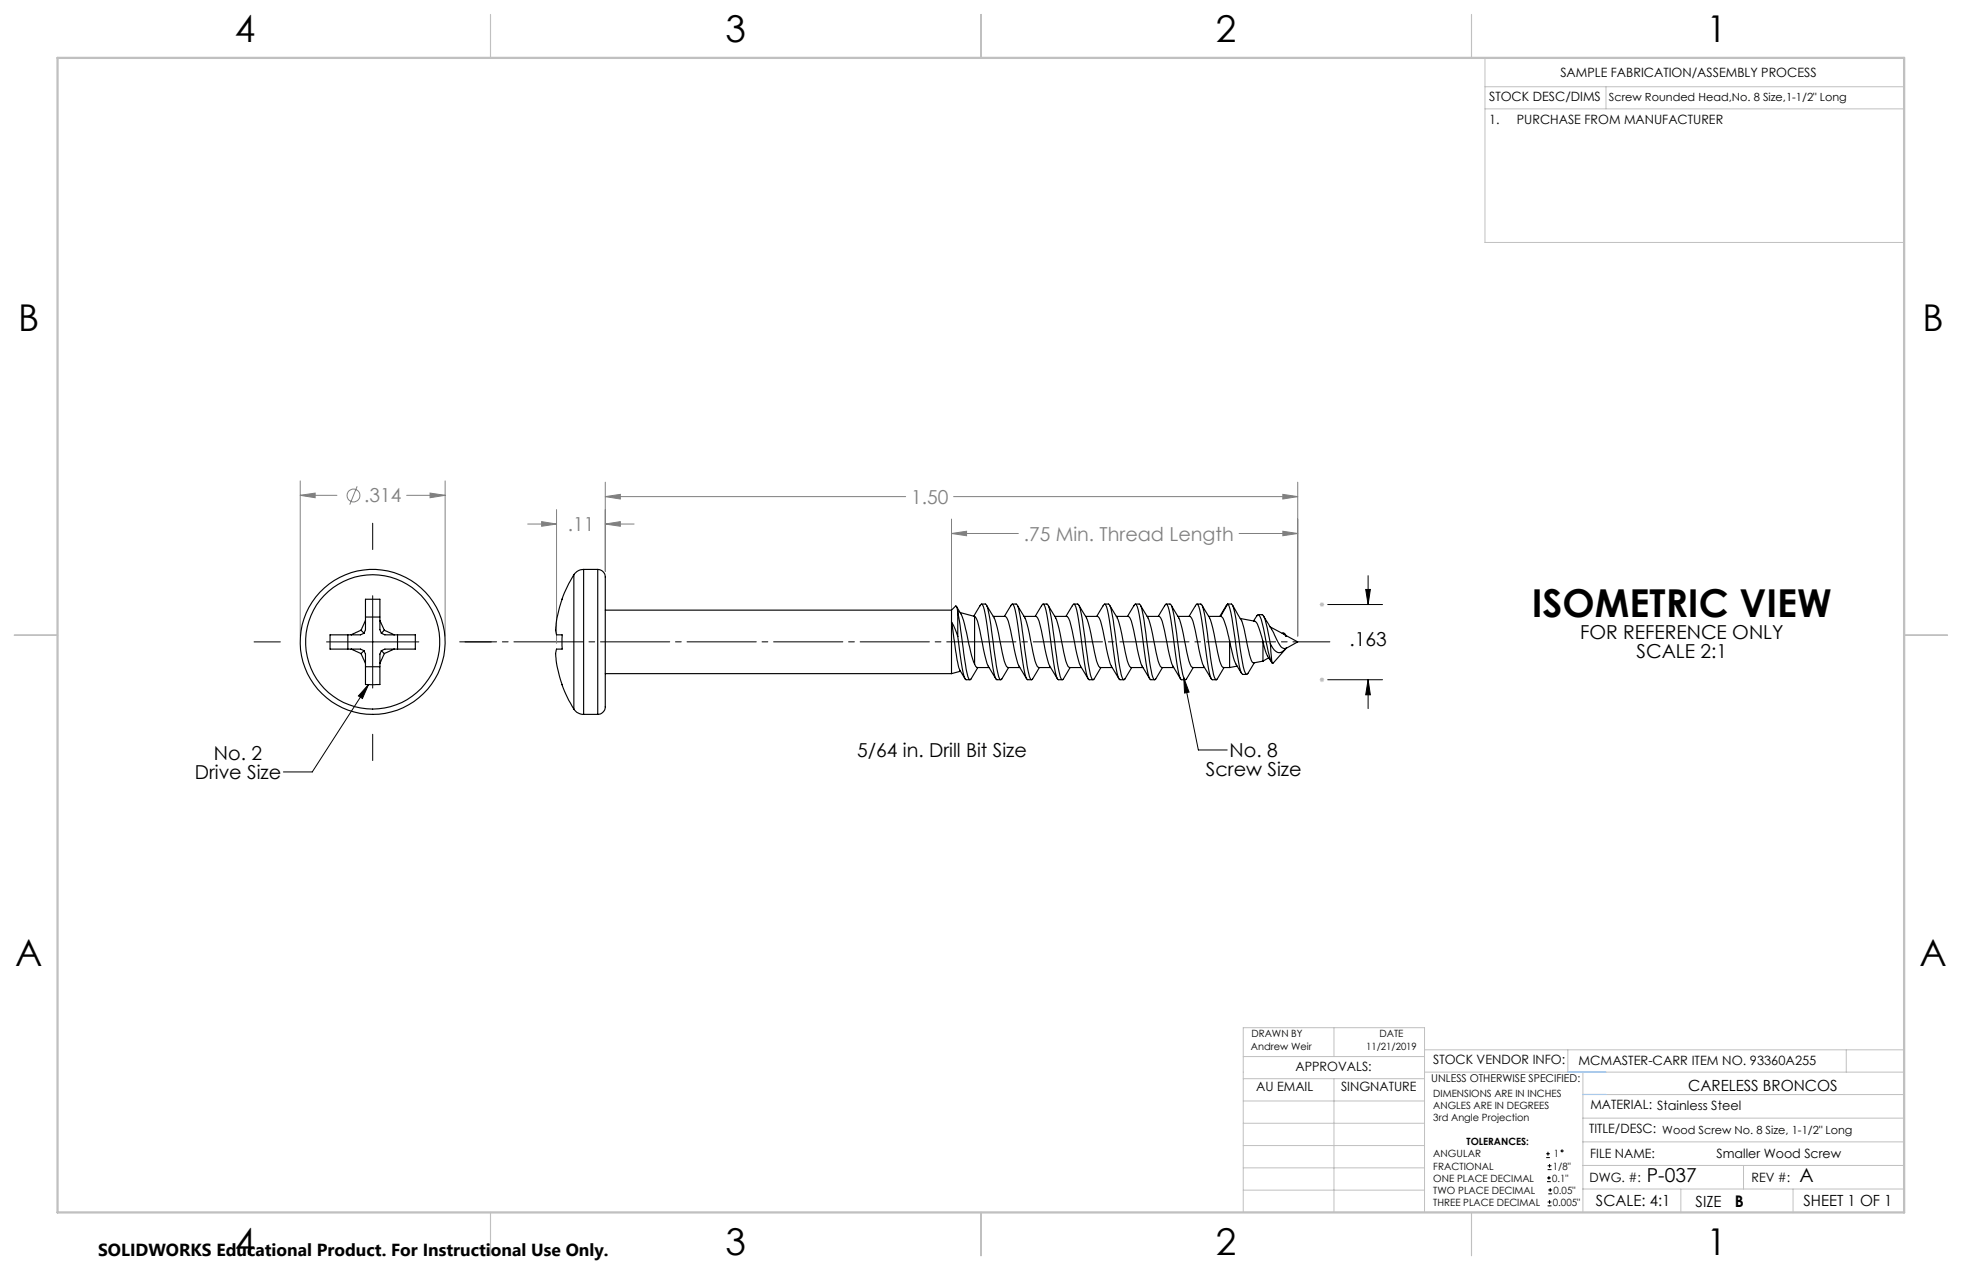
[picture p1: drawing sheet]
<svg xmlns="http://www.w3.org/2000/svg" width="432mm" height="279mm" viewBox="0 0 432 279" stroke-linecap="round" stroke-linejoin="round" font-family="sans-serif">
<g fill="none" stroke="#808080" stroke-width=".22">
<path d="M66.1 109l3.3-.5v1zM66.1 105.8v34.1M66.1 109h8.1M78.6 107l-1.6 4M89.5 109h8.5M94.7 108.5l3.3 .5-3.3 .5zM98 105.8v34.1M116.1 115.3h6.4M119.2 114.8l3.3 .5-3.3 .5zM122.5 112.1v29.4M133.2 115.3l3.3-.5v1zM133.2 109.3l3.3-.5v1z"/>
<path d="M133.2 106.1v19.6M133.2 115.3h6.4M133.2 109.3h66.1M209.4 117.4l3.3-.5v1zM209.4 114.2v21.4M209.4 117.4h14.7M209.9 109.3h75.7M272.7 117.4h12.9M282.3 108.8l3.3 .5-3.3 .5zM282.3 116.9l3.3 .5-3.3 .5zM285.6 106.1v33.8"/>
<circle cx="77.8" cy="109" r="1.4"/>
</g>
<g fill="none" stroke="#000" stroke-width=".22">
<path d="M82 115.1v5.8M82 131.1v20.3M292.2 133h12.1M300.6 129.7h1l-.5 3.3zM301.1 126.6v6.4M55.9 141.2h5.8M71.9 141.2h20.3M81.1 150.6l-12.4 19.2h-6.3M81.1 150.6l-1.3 3.1-.9-.6zM102.3 141.2h5.8M260.5 149.1l3.2 15.9h6.4M260.5 149.1l1.2 3.2-1 .2z"/>
<path d="M292.2 149.5h12.1M301.1 149.5v6.4M301.1 149.5l.5 3.4h-1zM82 161.5v5.8M340.3 254.7h.8M340.3 253.8h.8M340.5 260h.8M340.5 259.2h.8M340.6 257.3h.9M340.6 256.5h.9M340.7 253.4v.8M340.9 258.7v.8"/>
<path d="M341 256.1v.8M340.6 265.3h.9M340.6 264.4h.9M340.7 262.6h.9M340.7 261.8h.9M341 264v.9M341.2 261.4v.8"/>
<circle cx="343.8" cy="253.2" r=".2"/>
</g>
<g fill="none" stroke="#c0c0c0" stroke-width=".22">
<path d="M326.8 19.1h92.3M326.8 12.7v40.6h92.3M353.4 19.1v4.9M326.8 24h92.3M290.4 133h1M290.6 132.6l.7 .7M290.9 132.5v1M291.3 132.6l-.7 .7M290.4 149.5h1M290.6 149.2l.7 .7M290.9 149v1.1M291.3 149.2l-.7 .7"/>
<path d="M273.6 232.4h39.9M273.6 237.3h39.9M293.6 226.1v6.3M293.6 237.3v29.4M313.5 235.9h105.6M313.5 231h105.6M345.1 231v4.9M348.4 235.9v30.9M406.3 231v4.9M273.6 242.2h39.9M273.6 247.1h39.9M273.6 252h39.9"/>
<path d="M273.6 256.9h39.9M348.4 246h70.7M348.4 256.4h70.7M348.4 251.2h70.7M348.4 240.8h70.7M383.7 256.4v5.2M273.6 261.8h39.9M313.5 266.7v-40.6h-39.9v40.6h74.4M348.4 261.6h70.7M369.9 261.6v5.2M394.6 261.6v5.2"/>
</g>
<path d="M292.7 141.2h-191.5" fill="none" stroke="#000" stroke-width=".22" stroke-dasharray="15.2 1.3 1.3 1.3" stroke-dashoffset="7.1"/>
<path d="M267.7 149.7l.2-.3" fill="none" stroke="#c0c0c0" stroke-width=".22" stroke-dasharray="15.2 1.3 1.3 1.3"/>
<path d="M108 3.2v9.5M215.9 3.2v9.5M323.8 3.2v9.5M3.1 139.7h9.6M419.1 139.7h9.5M108 266.7v9.6M215.9 266.7v9.6M323.8 266.7v9.6" fill="none" stroke="#c0c0c0" stroke-width=".25"/>
<path d="M12.7 12.7h406.4v254h-406.4z" fill="none" stroke="#c0c0c0" stroke-width=".5"/>
<path d="M345.1 235.9h8.3M348.4 240.8h5" fill="none" stroke="#53a9ff" stroke-width=".22"/>
<g fill="#000">
<path d="M300.6 129.7h1l-.5 3.3zM301.1 149.5l.5 3.4h-1z"/>
<path d="M260.5 149.1l1.2 3.2-1 .2zM81.1 150.6l-1.3 3.1-.9-.6z"/>
</g>
<path d="M119.2 114.8l3.3 .5-3.3 .5zM133.2 115.3l3.3-.5v1zM133.2 109.3l3.3-.5v1zM282.3 108.8l3.3 .5-3.3 .5zM209.4 117.4l3.3-.5v1zM282.3 116.9l3.3 .5-3.3 .5zM66.1 109l3.3-.5v1zM94.7 108.5l3.3 .5-3.3 .5z" fill="#808080"/>
<g fill="none" stroke="#000" stroke-width=".25">
<path d="M76.6 139.7v3.1M77.3 139.7h-4.7v3.1h4.7M79.4 138.6l-2.1 1.1M79.4 138.6l.7 .7M80.1 139.3l-.8 .4h-2M80.4 136.5v-4.7h3.2v4.7M80.4 136.5l-1 2.1M80.4 136.5v2l-.3 .8M80.4 135.7h3.2M83.6 136.5l1 2.1M83.6 136.5v2l.3 .8M83.9 139.3l.8 .4h2"/>
<path d="M84.6 138.6l2.1 1.1M84.6 138.6l-.7 .7M86.7 139.7h4.7v3.1h-4.7M87.5 139.7v3.1M126.3 126.4l-1.1 2-1.5 3.4a16.5 16.5 0 0 0-1.3 7.5 .49 .49 0 0 0 .8 .4h.5v3.1h-.5a.5 .5 0 0 0-.6 0 .5 .5 0 0 0-.2 .5 14.6 14.6 0 0 0 .9 6.2l1.2 3.2 1.8 3.3M126.3 126.4v29.6M128.4 125.3a2.58 2.58 0 0 0-2.1 1.1M128.4 125.3v31.9M128.4 125.3h3.2M131.6 125.3a1.85 1.85 0 0 1 1.6 2.4v26.4a3.6 3.6 0 0 1-.5 2.6l-.5 .4-.6 .1M131.6 125.3v31.9M133.2 134.2h76.2"/>
<path d="M209.4 136.8l.5 3.7a34.8 34.8 0 0 0 1.3 6.9M209.4 136.8l.8 1.6 .6 1.6M209.4 134.2v2.6M209.4 136.8v11.4M210.3 133.4h.2l.3 1.1M210.3 133.3l-.9 .9M210.5 133.5l1.1 1.7 .5 1.3 1.7 7.7 .7 1.9M210.8 134.5l.2 1.4a127.6 127.6 0 0 0 2.1 13.3l.5 .3 1.6-2.6M210.8 134.5v5.5M211.3 134.8l3.2 .8M214.3 135.6l1.7-2.7a3.1 3.1 0 0 1 .9 2.3l.6 4.3a53.1 53.1 0 0 0 1.7 9.9l.2 .1h.8M214.5 135.6h.1"/>
<path d="M214.5 135.6a2.68 2.68 0 0 1 .9 2 64 64 0 0 0 2.1 8.9l1.7 2.9M214.5 135.6v10.5M216 132.9l1 .1a23.1 23.1 0 0 1 1.3 6.6l.7 5a17.2 17.2 0 0 0 1.1 4.8l.2 .1 .2-.1 1.5-2.5M217.2 133.2l1.6 2.8M218.6 135.6h2.6a2.44 2.44 0 0 1 .9 2 64 64 0 0 0 2.2 8.9l1.7 2.9M218.8 136a55.2 55.2 0 0 1 2 8.5 3.5 3.5 0 0 0 1 2.3l2.6 .1M221.1 135.6l1.7-2.7a3.1 3.1 0 0 1 .8 2.3l.7 4.3a53.1 53.1 0 0 0 1.7 9.9l.2 .1h.8M222.8 132.9l1 .1a23.1 23.1 0 0 1 1.3 6.5l.7 5.1a17.2 17.2 0 0 0 1 4.8l.3 .1 .2-.1 1.4-2.5M223.9 133.2l1.7 2.8M225.4 135.6h2.6a2.44 2.44 0 0 1 .9 2 64 64 0 0 0 2.1 8.9l1.7 2.9M225.6 136a55.2 55.2 0 0 1 2 8.5 3.5 3.5 0 0 0 1 2.3l2.6 .1M227.8 135.6l1.8-2.7a3.1 3.1 0 0 1 .8 2.3l.6 4.3a53.1 53.1 0 0 0 1.7 9.9l.2 .1h.9"/>
<path d="M229.6 132.9h.8a7.3 7.3 0 0 1 1.1 3.8l1.1 7.8a17.1 17.1 0 0 0 1 4.9l.3 .1 .1-.1 1.5-2.5M230.7 133.2l1.7 2.8M232.1 135.6h2.7a2.44 2.44 0 0 1 .9 2 64 64 0 0 0 2.1 8.9l1.7 2.9M232.3 136a55.2 55.2 0 0 1 2.1 8.5 3.5 3.5 0 0 0 1 2.3l2.6 .1M234.6 135.6l1.7-2.7a3.1 3.1 0 0 1 .9 2.3l.6 4.3a53.1 53.1 0 0 0 1.7 9.9l.2 .1h.9M236.3 132.9l1 .1a22.2 22.2 0 0 1 1.4 6.5l.6 5a17.1 17.1 0 0 0 1.1 4.9l.2 .1 .2-.1 1.5-2.5M237.5 133.2l1.6 2.8M238.9 135.6h2.6a2.44 2.44 0 0 1 1 2 64 64 0 0 0 2.1 8.9l1.7 2.9M239.1 136a55.2 55.2 0 0 1 2 8.5 3.5 3.5 0 0 0 1 2.3l2.7 .1M241.4 135.6l1.7-2.7a3.1 3.1 0 0 1 .8 2.3l.7 4.3a53.1 53.1 0 0 0 1.7 9.9l.2 .1h.8M243.1 132.9l1 .1a22.3 22.3 0 0 1 1.3 6.5l.7 5a18 18 0 0 0 1.1 4.9l.2 .1 .2-.2M244.3 133.2l1.6 2.8"/>
<path d="M245.7 135.6h2.6a2.44 2.44 0 0 1 .9 2 64 64 0 0 0 2.2 8.9l1.6 2.9M245.9 136a55.2 55.2 0 0 1 2 8.5 3.5 3.5 0 0 0 1 2.3l2.6 .1M248.1 135.6l1.8-2.7a3.1 3.1 0 0 1 .8 2.3l.7 4.3a53.1 53.1 0 0 0 1.6 9.9l.3 .1h.8M249.9 132.9a.99 .99 0 0 1 1.4 1l.4 1.9a137.6 137.6 0 0 0 2.1 13.4l.3 .3 .3-.2M251 133.2l1.7 2.8M252.4 135.6h2.7a2.44 2.44 0 0 1 .9 2 64 64 0 0 0 2.1 8.9l1.7 2.9M252.7 136a55.2 55.2 0 0 1 2 8.5 3.5 3.5 0 0 0 1 2.3l2.6 .1M254.9 135.6l1.7-2.7a3.1 3.1 0 0 1 .9 2.3l.6 4.3a53.1 53.1 0 0 0 1.7 9.9l.2 .1h.9M256.6 132.9a.96 .96 0 0 1 1.1 .1 .96 .96 0 0 1 .3 .9l.4 1.9a134.1 134.1 0 0 0 2.2 13.4l.2 .3 .3-.2M257.8 133.2l1.7 2.8M259.2 135.6h2.7a2.44 2.44 0 0 1 .9 2 64 64 0 0 0 2.1 8.9l1.7 2.9M259.4 136a55.2 55.2 0 0 1 2 8.5 3.5 3.5 0 0 0 1.1 2.3l2.6 .1"/>
<path d="M261.7 135.6l1.7-2.7a3.1 3.1 0 0 1 .9 2.3l.6 4.3a53.1 53.1 0 0 0 1.7 9.9l.2 .1h.9M263.4 132.9a.95 .95 0 0 1 1.4 1l.4 1.9 1.2 8.7a16.3 16.3 0 0 0 1.2 5l.3-.2M264.6 133.2l1.6 2.8M266 135.6h2.6M266.2 136a55.2 55.2 0 0 1 2 8.5 3.5 3.5 0 0 0 1 2.3l1.4 .1M268.6 135.6a1.73 1.73 0 0 1 1 1.6l1 3.8M270.2 132.9l-1.7 2.7M270.2 132.9l-1.6 2.7M270.2 132.9h.8a6.7 6.7 0 0 1 1 3.2l.2 1.4a62.8 62.8 0 0 0 1.9 10.6l.2 .3 .3-.3M270.2 132.9a6.7 6.7 0 0 1 .9 3.2l.3 1.4a62.8 62.8 0 0 0 1.9 10.6l.2 .2M271.3 133.2l1.2 2.2a13.1 13.1 0 0 1 1.9 5.7l.9 4.1 .3 .5 .3 .1M272.9 136.1l3.3 .6a2.53 2.53 0 0 1 .9 1.7l.9 2.7"/>
<path d="M276.6 135.5l.2-.2h.2a16.8 16.8 0 0 1 1.6 5.6l.8 3.5 .6 1.4M276.6 135.5l-.7 1.1M276.9 135.2h.8M277.7 135.3h.2a18.8 18.8 0 0 1 1.7 6.3M278.1 135.5l1.8 2.9 .8 1.7a4.5 4.5 0 0 0 1.9 2.6l.5-.1M279.5 137.9l3.1 1.7 .5 .4M282.2 139.3h.4l.5 .7M282.7 139.4l.4 .4M283.1 139.8v.2M283.1 139.8l2.5 1.4-2.5 1.4M77.3 142.8l2.1 1M77.3 142.8h2l.8 .4"/>
<path d="M79.4 143.8l1 2.1M80.1 143.2l.3 .7v2M80.1 143.2l-.7 .6M80.4 145.9v4.7h1.2h2v-4.7M80.4 146.7h3.2M83.9 143.2l.7 .6M83.9 143.2l-.3 .7v2M84.6 143.8l-1 2.1M86.7 142.8l-2.1 1M86.7 142.8h-2l-.8 .4M126.3 156a2.58 2.58 0 0 0 2.1 1.2M128.4 157.2h3.2"/>
<path d="M133.2 148.2h76.2M210.8 140a50.6 50.6 0 0 0 1.6 9.4l.2 .1h.9M211.2 147.5l1.2 1.9M211.4 147.7l-2 .5M214.5 146.1l.5 .7 2.7 .1M249.1 146.9l-1.5 2.5M255.8 146.9l-1.4 2.5M262.6 146.9l-1.5 2.5M269.4 146.9l-1.5 2.5M270.6 141l.5 2.2a11 11 0 0 0 2.2 5M270.6 141v5.9M272.3 146.5l-1.7 .4"/>
<path d="M273.5 148.4h.9M276 145.8l-1.4 2.4M278 141.1l.5 2.1 .5 1.1M278 141.1v4.4M278 145.5l-2.1 .3M278.9 144.3l1 1.4M279.2 144.7l-1.2 .8M279.6 141.6l.4 4.2M279.6 141.6l.5 1a1.5 1.5 0 0 0 1.2 1 1.5 1.5 0 0 0 1.5-.7l.3-.3M283.1 142.6l-2.9 3.2h-.2M283.1 142.6h.1"/>
<circle cx="82" cy="141.2" r="14.8"/>
<circle cx="82" cy="141.2" r="16"/>
</g>
<text font-size="8.5" x="337.1" y="135.7">ISOMETRIC VIEW</text>
<g font-size="8.1">
<text x="51.7" y="9.3">4</text>
<text x="159.7" y="9.3">3</text>
<text x="267.6" y="9.3">2</text>
<text x="375.6" y="9.3">1</text>
<text x="4" y="72.8">B</text>
<text x="423.1" y="72.8">B</text>
<text x="3.3" y="212.5">A</text>
<text x="422.4" y="212.5">A</text>
<text x="51.7" y="276">4</text>
<text x="159.7" y="276">3</text>
<text x="267.6" y="276">2</text>
<text x="375.6" y="276">1</text>
</g>
<g font-size="4.2" fill="#808080">
<text x="80.1" y="110.5">.314</text>
<text x="200.5" y="110.9">1.50</text>
<text x="125" y="116.9">.11</text>
<text x="225.3" y="119">.75 Min. Thread Length</text>
</g>
<g font-size="4.2">
<text x="297" y="142">.163</text>
<text x="347.8" y="140.7">FOR REFERENCE ONLY</text>
<text x="360.2" y="144.8">SCALE 2:1</text>
<text x="47.1" y="167.3">No. 2</text>
<text x="188.6" y="166.6">5/64 in. Drill Bit Size</text>
<text x="270.6" y="166.6">No. 8</text>
<text x="42.9" y="171.5">Drive Size</text>
<text x="265.4" y="170.8">Screw Size</text>
<text x="362.5" y="260">P-037</text>
<text x="396" y="260">A</text>
</g>
<text font-size="3.8" x="21.6" y="276.3">SOLIDWORKS Educational Product. For Instructional Use Only.</text>
<text font-size="3.5" x="381.8" y="265.6">B</text>
<g font-size="3.4">
<text x="371.5" y="240.1">CARELESS BRONCOS</text>
<text x="351.2" y="265.2">SCALE: 4:1</text>
<text x="373.2" y="265.6">SIZE</text>
<text x="396.9" y="265.2">SHEET 1 OF 1</text>
</g>
<g font-size="2.8">
<text x="343.4" y="16.9">SAMPLE FABRICATION/ASSEMBLY PROCESS</text>
<text x="327.7" y="22.3">STOCK DESC/DIMS</text>
<text x="327.7" y="27.3">1.</text>
<text x="333.8" y="27.3">PURCHASE FROM MANUFACTURER</text>
<text x="285.1" y="235.7">APPROVALS:</text>
<text x="315.4" y="234.1">STOCK VENDOR INFO:</text>
<text x="347.4" y="234.3">MCMASTER-CARR ITEM NO. 93360A255</text>
<text x="276.4" y="240.1">AU EMAIL</text>
<text x="295.1" y="240.1">SINGNATURE</text>
<text x="350" y="244.1">MATERIAL: Stainless Steel</text>
<text x="349.7" y="249.2">TITLE/DESC:</text>
<text x="350" y="254.7">FILE NAME:</text>
<text x="377.8" y="254.8">Smaller Wood Screw</text>
<text x="349.8" y="260">DWG. #:</text>
<text x="385.5" y="260">REV #:</text>
</g>
<g font-size="2.5">
<text x="354.1" y="22.1">Screw Rounded Head,No. 8 Size,1-1/2&quot; Long</text>
<text x="365.8" y="249.4">Wood Screw No. 8 Size, 1-1/2&quot; Long</text>
</g>
<text font-size="2.4" x="315" y="238.1">UNLESS OTHERWISE SPECIFIED:</text>
<g font-size="2.2">
<text x="275.3" y="231.1">Andrew Weir</text>
<text x="275.4" y="228.2">DRAWN BY</text>
<text x="300.7" y="231.1">11/21/2019</text>
<text x="303.6" y="228.2">DATE</text>
<text x="315.4" y="241.4">DIMENSIONS ARE IN INCHES</text>
<text x="315.4" y="244">ANGLES ARE IN DEGREES</text>
<text x="315.4" y="246.7">3rd Angle Projection</text>
<text x="322.8" y="252">TOLERANCES:</text>
<text x="315.4" y="254.6">ANGULAR</text>
<text x="315.4" y="257.3">FRACTIONAL</text>
<text x="341.8" y="257.3">1/8&quot;</text>
<text x="342" y="254.6">1</text>
<text x="315.4" y="262.6">TWO PLACE DECIMAL</text>
<text x="315.4" y="260">ONE PLACE DECIMAL</text>
<text x="341.6" y="260">0.1&quot;</text>
<text x="341.9" y="262.6">0.05&quot;</text>
<text x="315.4" y="265.3">THREE PLACE DECIMAL</text>
<text x="341.8" y="265.3">0.005&quot;</text>
</g>
</svg>
